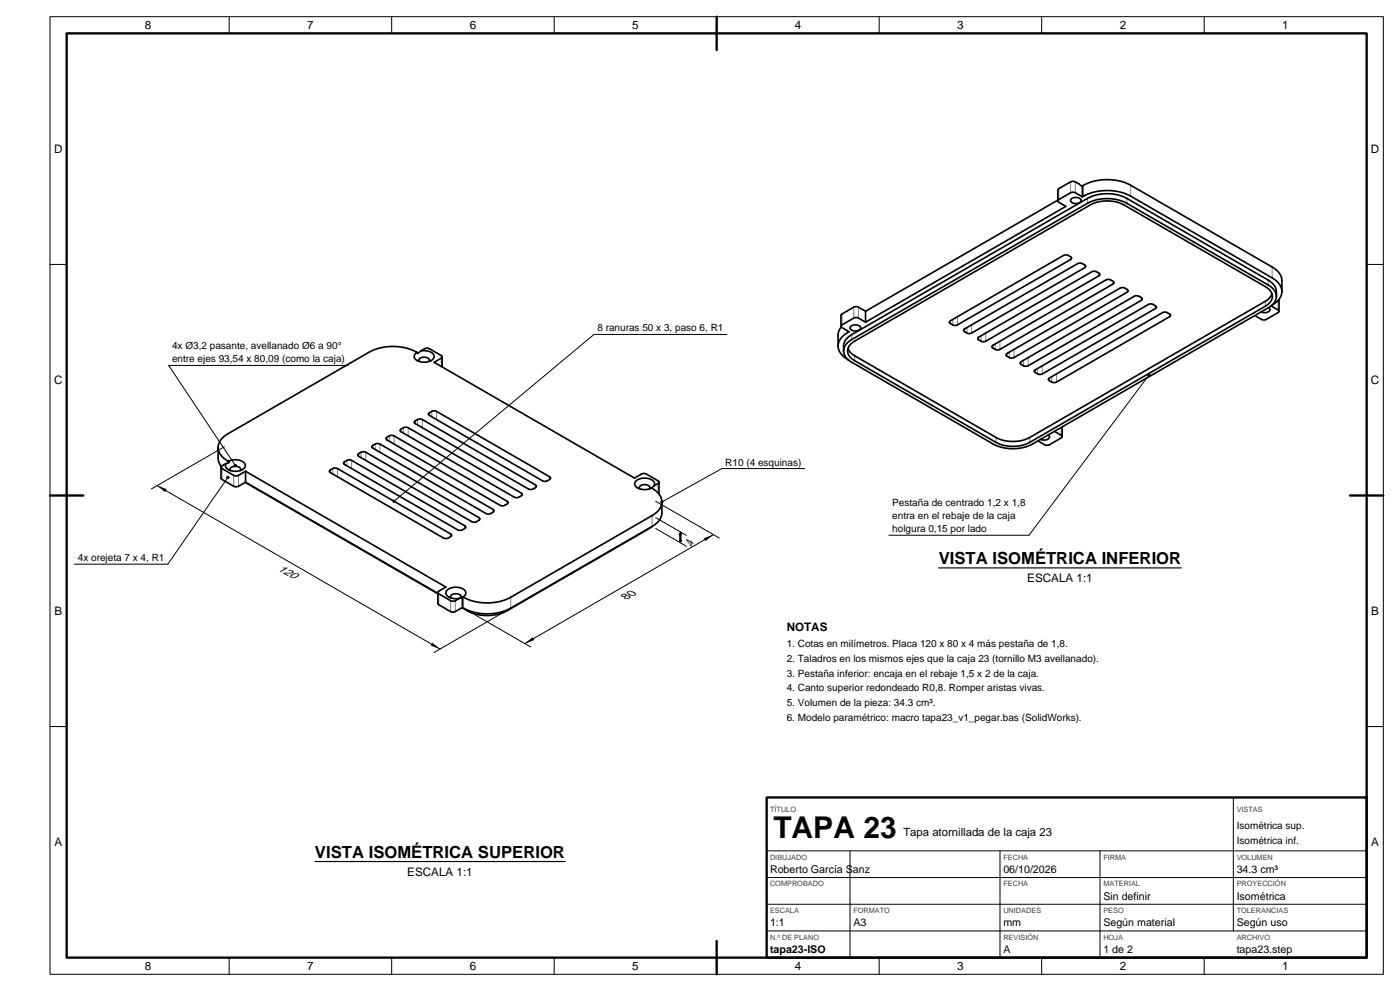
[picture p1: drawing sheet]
<svg xmlns="http://www.w3.org/2000/svg" width="420mm" height="297mm" viewBox="0 0 420 297" stroke-linecap="round" stroke-linejoin="round" font-family="sans-serif">
<path d="M20 10h390v277h-390zM215 5v10M15 148.5h10M405 148.5h10M230 239h180v48h-180zM215 282v10" fill="none" stroke="#000" stroke-width=".7"/>
<g fill="none" stroke="#000" stroke-width=".3">
<path d="M15 5h400v287h-400zM68.8 5v5M117.5 5v5M166.3 5v5M215 5v5M263.8 5v5M312.5 5v5M361.3 5v5M15 79.2h5M410 79.2h5M104.5 109.5h-53.9l20 30M218.1 100.2h-39.9l-60 50"/>
<path d="M344.7 112.4l-36 48h-42M67.3 133.9l-21.9 12.7M15 148.5h5M47.1 145.5l84.9 49M68.4 143.1l-18 26h-28.1M196.7 150.2l19.1 11M196.7 158.4l9.2 5.3M196.7 155.1l9.2 5.3M204.1 159.4v3.3M241.4 140.4h-24.8l-18 10M410 148.5h5M214 160.2l-56.5 32.7"/>
<path d="M140.1 182.9l19.1 11M152.2 182.9l-22 12.6M15 217.7h5M410 217.7h5M370 239v40M230 255h180M255 255v32M300 255v32M330 255v32M230 279h180M230 271h180M230 263h180"/>
<path d="M68.8 287v5M117.5 287v5M166.3 287v5M215 287v5M263.8 287v5M312.5 287v5M361.3 287v5"/>
</g>
<g fill="none" stroke="#808080" stroke-width=".3">
<path d="M317.6 56.5v3.3M321.2 54.5v3.3M322.6 54.5v3.3M325.1 55.5v3.3M326.2 59.5v1.4M338 59.5v1.4M339.2 55.5v3.3M321.2 77v.8M325.4 79.4v.8M252.6 94.1v3.3M254.4 99.2v.4M256.1 92.1v3.2"/>
<path d="M257.5 92.1v3.2M285.1 96.1v.9M285.8 95.7v1.7M287.2 94.9v2.5M289.4 98.6v.8M290.1 98.2v1.6M291.5 97.4v2.4M295.7 99.8v2.5M329.7 81.9v.8M333.9 84.3v.8M338.2 86.8v.8M342.4 89.2v.8"/>
<path d="M346.6 91.7v.8M350.9 94.1v.8M379.6 90.3v1.5M380.5 84v1.4M381.6 80v3.3M383.4 90.1v2.8M132.4 107.4v2.4M255.5 100.3v1.5M256.4 106.6v1.5M293.6 101v.9M294.3 100.6v1.7M297.8 103.5v.8"/>
<path d="M298.6 103.1v1.6M300 102.3v2.4M302.1 105.9v.9M302.8 105.5v1.7M304.2 104.7v2.5M306.3 108.4v.8M307 108v1.6M308.5 107.2v2.4M310.6 110.8v.9M311.3 110.4v1.7M312.7 109.6v2.5M314.8 113.3v.8"/>
<path d="M315.5 112.9v1.6M316.9 112.1v2.4M68.4 138.2v.6M103.4 138.4v.8M104.1 138v1.6M105.5 138v2.4M107.6 135.9v.9M108.3 135.5v1.7M109.7 135.5v2.5M111.8 133.5v.8M112.6 133.1v1.6M114 133.1v2.4"/>
<path d="M116.1 131v.9M116.8 130.6v1.7M118.2 130.6v2.5M120.3 128.6v.8M121 128.2v1.6M122.5 128.2v2.4M124.6 126.1v.9M125.3 125.7v1.7M126.7 125.7v2.5M128.8 123.7v.8M129.5 123.3v1.6M130.9 123.3v2.4"/>
<path d="M298.8 131.1v1.5M308.9 131.1v1.5M318.4 128.1v2.3M66.6 140.4v3.3M70.1 142.5v3.2M71.5 142.5v3.2M99.1 140.8v.9M99.8 140.4v1.7M101.2 140.4v2.5M139.4 157.6v.8M143.7 155.1v.8M147.9 152.7v.8"/>
<path d="M152.2 150.2v.8M156.4 147.8v.8M160.6 145.3v.8M164.9 142.9v.8M194.5 158.5v.1M195.6 154.5v3.3M197.4 144.9v2.8M131.6 178v3.3M135.2 160v.8M139.1 179v3.3M153.2 179v3.3M135.2 180v3.3"/>
<path d="M136.6 180v3.3M140.2 182.8v.3M152 182.8v.3"/>
</g>
<g fill="none" stroke="#000" stroke-width=".5">
<path d="M317.4 60l-57.7 33.3M321.4 59.6a1.92 1.92 0 0 1 3 .5 1.84 1.84 0 0 1-3.2 0zM324.7 55.9l-.9-.7a2.58 2.58 0 0 0-2.3-.8l-4.1 2.3v3.5M324.7 55.9l.1-.2a14.9 14.9 0 0 1 14.4-.2l42.4 24.5a5 5 0 0 1 3 4.1v3.3M324.7 59l-2.1-1.2-1.1-.2-3.9 2.2-.2 .4M324.7 59a15.5 15.5 0 0 1 14.5-.2l42.4 24.5a5 5 0 0 1 3 4.1M324.7 55.9v3.1M317.4 60.2l.2 .4 2.2 1.2-60.1 34.8M252.3 97.8l.3 .4 2.1 1.2a5.4 5.4 0 0 0-3.3 4.3M252.4 98a3.9 3.9 0 0 0-1 2.4v3.3M255.3 97.8a1.92 1.92 0 0 1 2.9 .5 1.84 1.84 0 0 1-3.2 0zM259.7 93.3l-2.2-1.2-1-.2-3.9 2.2-.3 .4v3.3"/>
<path d="M259.7 96.6l-2.2-1.3-1-.1-3.9 2.2-.3 .4M259.7 93.3v3.3M284.9 96.3l34.5-19.9a2.12 2.12 0 0 1 2.1 1l-.3 .4-34.3 19.7a2.12 2.12 0 0 1-2.1-.9zM289.1 98.8l34.5-19.9a2.12 2.12 0 0 1 2.1 .9l-.3 .4-34.2 19.7a2.12 2.12 0 0 1-2.1-.9zM380.6 92.2a.78 .78 0 0 1 .3 .9 .78 .78 0 0 1-.9 .5l-1.7-.1M381.3 91.7l2.1 1.2 .3 .4M381.6 88.1a4.1 4.1 0 0 1-2 2.2l-70.7 40.8a11.2 11.2 0 0 1-10.1 0l-42.4-24.5a4.1 4.1 0 0 1-2-2.2M382.9 88.8a4.3 4.3 0 0 0-2.4-4.8l-42.5-24.5a13.1 13.1 0 0 0-11.8 0l-70.7 40.8a4.4 4.4 0 0 0-2.4 4.9M382.9 88.8a4.2 4.2 0 0 0-2.4-3.4l-42.5-24.5a13.1 13.1 0 0 0-11.8 0l-70.7 40.9a4.2 4.2 0 0 0-2.4 3.4M382.9 88.8a4.2 4.2 0 0 1-2.4 3.4l-70.7 40.9a13.1 13.1 0 0 1-11.8 0l-42.5-24.5a4.2 4.2 0 0 1-2.4-3.4M383.6 89.8l.1 3.5M383.7 93.3l-.3 .4-3.9 2.2-1-.2-2.1-1.1"/>
<path d="M384.6 87.4a5.1 5.1 0 0 1-3.1 4.1M125.1 105.6a15.6 15.6 0 0 0-14.3-.1l-42.4 24.5a5 5 0 0 0-3 4.1M125.8 108.3a.85 .85 0 0 1 .8-1.2 1.46 1.46 0 0 1 2.2 1.1l-.1 .1M126.2 105.2a2.58 2.58 0 0 1 2.3-.8l3.9 2.1 .2 .5M126.2 105.2a3.4 3.4 0 0 1 4 1.5 2.2 2.2 0 0 1-2.4 1.8 3.1 3.1 0 0 1-3.6-1.7l.3-.6 .6-.6M126.2 105.2l-.9 .7-.2-.3M132.6 107l-.2 .4-2.2 1.2 60.1 34.7 2.2-1.2 1-.2 3.9 2.2 .3 .4M132.6 107v3M251.4 103.7a5.1 5.1 0 0 0 3.1 4.2M255.1 103.2l1.3-1 70.7-40.8a11.2 11.2 0 0 1 10.1 0l42.4 24.5a3.1 3.1 0 0 1 2.1 2.9 3.1 3.1 0 0 1-2.1 3l-70.7 40.8a11.2 11.2 0 0 1-10.1 0l-42.4-24.5a2.99 2.99 0 0 1-1.3-4.9zM293.4 101.2l34.5-19.9a2.12 2.12 0 0 1 2.1 1l-.3 .4-34.3 19.7a2.12 2.12 0 0 1-2.1-1zM297.6 103.7l34.5-19.9a2.12 2.12 0 0 1 2.1 .9l-.3 .4-34.3 19.7a2.12 2.12 0 0 1-2-.9z"/>
<path d="M301.9 106.1l34.5-19.9a2.12 2.12 0 0 1 2 1l-.2 .4-34.3 19.7a2.12 2.12 0 0 1-2.1-1zM306.1 108.6l34.5-19.9a2.12 2.12 0 0 1 2.1 .9l-.3 .4-34.3 19.7a2.12 2.12 0 0 1-2.1-.9zM310.4 111l34.4-19.9a2.12 2.12 0 0 1 2.1 1l-.3 .4-34.2 19.7a2.12 2.12 0 0 1-2.1-1zM314.6 113.5l34.5-19.9a2.12 2.12 0 0 1 2.1 .9l-.3 .4-34.3 19.7a2.12 2.12 0 0 1-2.1-.9zM65.4 134.1a5.1 5.1 0 0 0 3.1 4.2M65.4 134.1v3.3a3.9 3.9 0 0 0 1 2.4M67.8 138.9l-1.2 .7-.3 .4M68.5 138.3a4 4 0 0 1 5.1 .9 2.04 2.04 0 0 1-2.4 2 2.94 2.94 0 0 1-3.6-1.6l.2-.7M68.5 138.3l.1 .1a.27 .27 0 0 1 0 .3 .27 .27 0 0 1-.3 .1l-.5 .1M103.1 138.6l.3-.2a1.94 1.94 0 0 1 2.1-.4l33.9 19.6 .3 .4-.3 .4a1.94 1.94 0 0 1-2.1 .4l-33.9-19.6zM107.4 136.1l.2-.2a1.94 1.94 0 0 1 2.1-.4l34 19.6 .3 .4-.3 .4a1.94 1.94 0 0 1-2.2 .4l-33.9-19.5zM111.6 133.7l.2-.2a1.94 1.94 0 0 1 2.2-.4l33.9 19.6 .3 .4-.3 .4a1.94 1.94 0 0 1-2.1 .4l-34-19.6z"/>
<path d="M115.9 131.2l.2-.2a1.94 1.94 0 0 1 2.1-.4l34 19.6 .2 .4-.2 .4a1.94 1.94 0 0 1-2.2 .4l-33.9-19.5zM120.1 128.8l.2-.2a1.94 1.94 0 0 1 2.2-.4l33.9 19.6 .3 .4-.3 .4a1.94 1.94 0 0 1-2.1 .4l-34-19.6zM124.4 126.3l.2-.2a1.94 1.94 0 0 1 2.1-.4l33.9 19.6 .3 .4-.3 .4a1.94 1.94 0 0 1-2.1 .5l-33.9-19.6zM128.6 123.9l.2-.2a1.94 1.94 0 0 1 2.1-.4l34 19.6 .3 .4-.3 .4a1.94 1.94 0 0 1-2.1 .4l-34-19.6zM314.4 130.4a.78 .78 0 0 1 .4 .9 .78 .78 0 0 1-.9 .5l-1.7-.1M316.3 129.3l2.1 1.1 .2 .4M318.6 130.8l-.2 .5-3.9 2.1-1.1-.1-2-1.2M318.6 127.9v2.9M66.3 140l.3 .4 3.9 2.2 1-.1 2.2-1.3M66.3 140v3.3l.3 .4 3.9 2.2 1-.2 2.2-1.2M69.1 141a.85 .85 0 0 1 .9-1.2 1.46 1.46 0 0 1 2.2 1l-.1 .2M73.6 144.6l57.8 33.3"/>
<path d="M73.7 141.2l60.1 34.7-2.2 1.3-.2 .4M73.7 144.5l57.7 33.3M73.7 141.2v3.3M98.9 141l.2-.2a1.94 1.94 0 0 1 2.1-.4l34 19.6 .3 .4-.3 .4a1.94 1.94 0 0 1-2.1 .4l-34-19.5zM191.9 146.5a.85 .85 0 0 1 .9-1.2 1.46 1.46 0 0 1 2.2 1l-.1 .2M195.5 157.9l-43.5 25.2a13.2 13.2 0 0 1-13.4-1M196.2 145.6a1.39 1.39 0 0 0-1.1-2 3.9 3.9 0 0 0-4.6 .9 1.65 1.65 0 0 0 1.7 2.1l1.7 .1 1.6-.4a5.3 5.3 0 0 1 3.1 4.1M196.2 145.6l-.8 .7M197.7 144.5l-.3 .4-1.2 .7M197.7 144.5l-.1 3.5M198.6 150.4a5 5 0 0 1-3 4.1l-42.4 24.5a15.6 15.6 0 0 1-14.3-.1M198.6 150.4v3.3a5 5 0 0 1-3 4.1l-42.4 24.5a15.6 15.6 0 0 1-14.5-.2"/>
<path d="M131.4 177.6l.2 .4 3.9 2.2a2.58 2.58 0 0 0 2.3-.9M131.4 177.6v3.2l.2 .5 3.9 2.1 1.1-.1 2.1-1.2M135.3 179.2a.85 .85 0 0 1 .8-1.2 1.44 1.44 0 0 1 2.2 1.1l-.1 .2M138.7 179l-.9 .3M138.7 179v3.1M138.9 178.9a1.38 1.38 0 0 0 .8-1.5 1.38 1.38 0 0 0-1.3-1.1 3.7 3.7 0 0 0-4.6 1 1.57 1.57 0 0 0 1.5 1.9l2.5 .1M138.9 178.9l-.2 .1"/>
</g>
<g fill="#000">
<path d="M47.1 145.5l2.9 1.1-.5 .9zM204.1 159.4l.5 3h-1zM203.6 159.7h1l-.5 3zM211.2 161.3l2.8-1.1-2.3 2zM129.7 192.6l2.3 1.9-2.8-1zM157.5 192.9l2.3-1.9 .5 .8z"/>
<circle cx="344.7" cy="112.4" r=".5"/>
<circle cx="70.6" cy="139.5" r=".5"/>
<circle cx="68.4" cy="143.1" r=".5"/>
<circle cx="118.2" cy="150.2" r=".5"/>
<circle cx="198.6" cy="150.4" r=".5"/>
</g>
<path d="M281.6 170.2h72.8M94.5 258.2h75" fill="none" stroke="#000" stroke-width=".35"/>
<text font-size="9" x="232" y="251">TAPA 23</text>
<g font-size="5">
<text x="281.6" y="169">VISTA ISOMÉTRICA INFERIOR</text>
<text x="94.5" y="257">VISTA ISOMÉTRICA SUPERIOR</text>
</g>
<g font-size="3.5">
<text x="43.4" y="8.6">8</text>
<text x="92.2" y="8.6">7</text>
<text x="140.9" y="8.6">6</text>
<text x="189.7" y="8.6">5</text>
<text x="238.4" y="8.6">4</text>
<text x="287.2" y="8.6">3</text>
<text x="335.9" y="8.6">2</text>
<text x="384.7" y="8.6">1</text>
<text x="16.2" y="45.8">D</text>
<text x="411.2" y="45.8">D</text>
<text x="16.2" y="115.1">C</text>
<text x="411.2" y="115.1">C</text>
<text x="208" y="164.3" transform="rotate(-90 208 164.3)">4</text>
<text x="83.1" y="170.8" transform="rotate(30 83.1 170.8)">120</text>
<text x="188" y="179.8" transform="rotate(-30 188 179.8)">80</text>
<text x="308.2" y="174.5">ESCALA 1:1</text>
<text x="16.3" y="184.3">B</text>
<text x="411.3" y="184.3">B</text>
<text x="236" y="189">NOTAS</text>
<text x="16.3" y="253.6">A</text>
<text x="411.3" y="253.6">A</text>
<text x="122.2" y="262.5">ESCALA 1:1</text>
<text x="43.4" y="290.7">8</text>
<text x="92.2" y="290.7">7</text>
<text x="140.9" y="290.7">6</text>
<text x="189.7" y="290.7">5</text>
<text x="238.4" y="290.7">4</text>
<text x="287.2" y="290.7">3</text>
<text x="335.9" y="290.7">2</text>
<text x="384.7" y="290.7">1</text>
</g>
<text font-size="3.4" x="271" y="250.4">Tapa atornillada de la caja 23</text>
<g font-size="3.2">
<text x="231" y="261.6">Roberto García Sanz</text>
<text x="301" y="261.6">06/10/2026</text>
<text x="371" y="261.6">34.3 cm³</text>
<text x="331" y="269.6">Sin definir</text>
<text x="371" y="269.6">Isométrica</text>
<text x="231" y="277.6">1:1</text>
<text x="256" y="277.6">A3</text>
<text x="301" y="277.6">mm</text>
<text x="331" y="277.6">Según material</text>
<text x="371" y="277.6">Según uso</text>
<text x="231" y="285.6">tapa23-ISO</text>
<text x="301" y="285.6">A</text>
<text x="331" y="285.6">1 de 2</text>
<text x="371" y="285.6">tapa23.step</text>
</g>
<g font-size="3">
<text x="179.2" y="99.3">8 ranuras 50 x 3, paso 6, R1</text>
<text x="51.6" y="104.6">4x Ø3,2 pasante, avellanado Ø6 a 90°</text>
<text x="51.6" y="108.6">entre ejes 93,54 x 80,09 (como la caja)</text>
<text x="217.6" y="139.5">R10 (4 esquinas)</text>
<text x="267.7" y="151.5">Pestaña de centrado 1,2 x 1,8</text>
<text x="267.7" y="155.5">entra en el rebaje de la caja</text>
<text x="267.7" y="159.5">holgura 0,15 por lado</text>
<text x="23.3" y="168.2">4x orejeta 7 x 4, R1</text>
<text x="236" y="194">1. Cotas en milímetros. Placa 120 x 80 x 4 más pestaña de 1,8.</text>
<text x="236" y="198.4">2. Taladros en los mismos ejes que la caja 23 (tornillo M3 avellanado).</text>
<text x="236" y="202.8">3. Pestaña inferior: encaja en el rebaje 1,5 x 2 de la caja.</text>
<text x="236" y="207.2">4. Canto superior redondeado R0,8. Romper aristas vivas.</text>
<text x="236" y="211.6">5. Volumen de la pieza: 34.3 cm³.</text>
<text x="236" y="216">6. Modelo paramétrico: macro tapa23_v1_pegar.bas (SolidWorks).</text>
<text x="371" y="248.5">Isométrica sup.</text>
<text x="371" y="253">Isométrica inf.</text>
</g>
<g font-size="2.2" fill="#404040">
<text x="231" y="243.4">TÍTULO</text>
<text x="371" y="243.4">VISTAS</text>
<text x="231" y="257.6">DIBUJADO</text>
<text x="301" y="257.6">FECHA</text>
<text x="331" y="257.6">FIRMA</text>
<text x="371" y="257.6">VOLUMEN</text>
<text x="231" y="265.6">COMPROBADO</text>
<text x="301" y="265.6">FECHA</text>
<text x="331" y="265.6">MATERIAL</text>
<text x="371" y="265.6">PROYECCIÓN</text>
<text x="231" y="273.6">ESCALA</text>
<text x="256" y="273.6">FORMATO</text>
<text x="301" y="273.6">UNIDADES</text>
<text x="331" y="273.6">PESO</text>
<text x="371" y="273.6">TOLERANCIAS</text>
<text x="231" y="281.6">N.º DE PLANO</text>
<text x="301" y="281.6">REVISIÓN</text>
<text x="331" y="281.6">HOJA</text>
<text x="371" y="281.6">ARCHIVO</text>
</g>
</svg>
